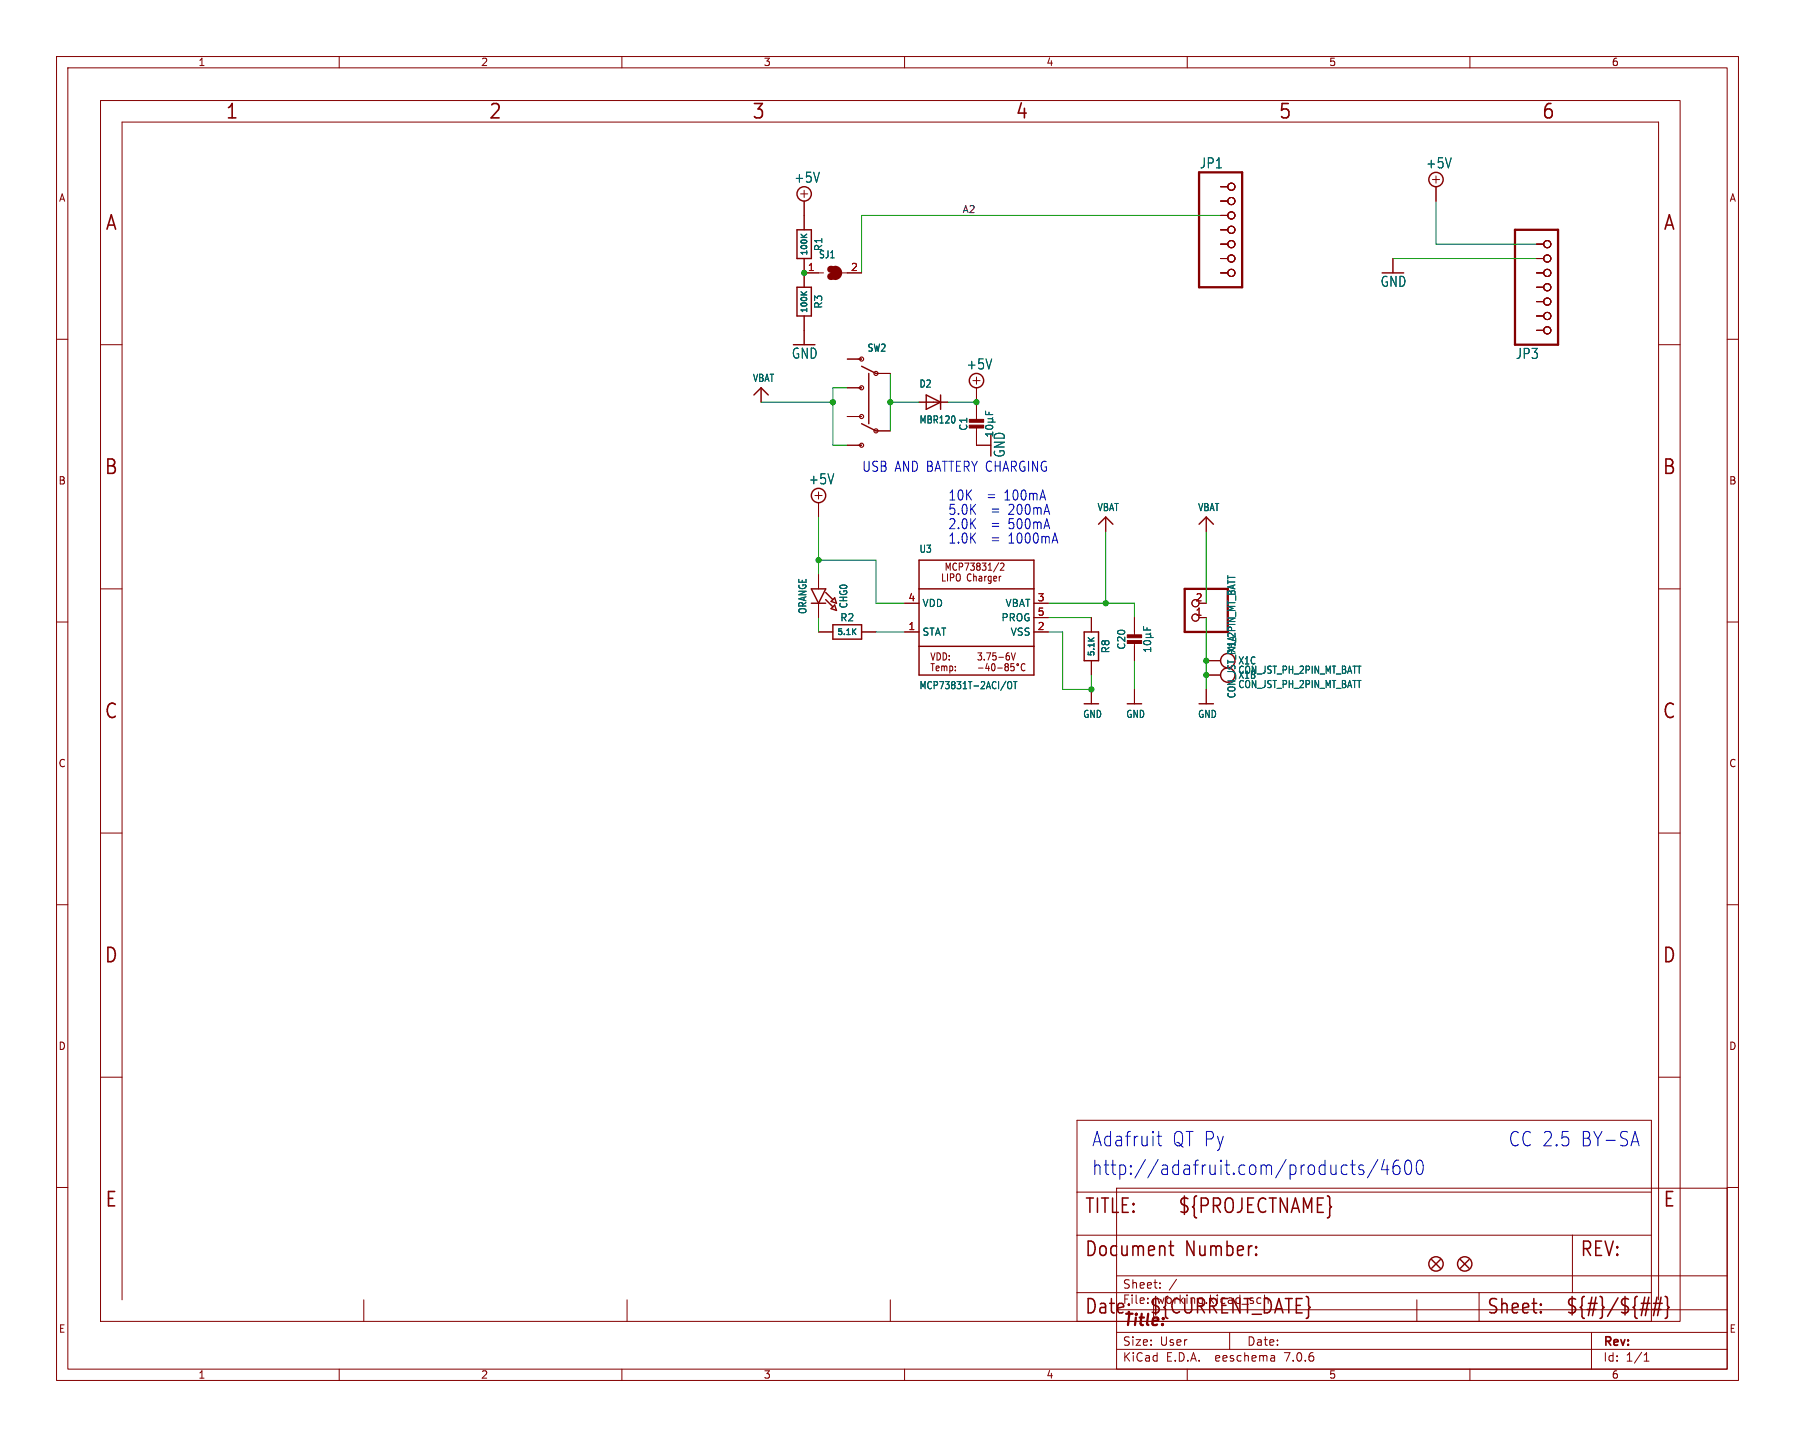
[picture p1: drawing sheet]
<svg xmlns="http://www.w3.org/2000/svg" width="317mm" height="254mm" viewBox="0 0 317 254" stroke-linecap="round" stroke-linejoin="round" font-family="sans-serif">
<g fill="none" stroke="#840000" stroke-width=".18">
<path d="M10 10h297.5v234.1h-297.5zM12 12h293.5v230.1h-293.5zM17.8 17.8h279.4v215.9h-279.4zM60 10v2M110 10v2M160 10v2M210 10v2M260 10v2M141.6 34.3h1.3M142.2 33.7v1.2M142.2 35.6v5M215.9 33h1.3"/>
<path d="M215.9 35.6h1.3M215.9 38.1h1.3M253.4 31.7h1.2M254 31.1v1.3M254 33v2.6M10 60h2M142.2 48.3h3.5M142.2 45.7v5.1M142.2 55.9v5.1M149 48.3h3.4M215.9 48.3h1.3M215.9 45.7h1.3"/>
<path d="M215.9 43.2h1.3M215.9 40.6h1.3M246.4 45.7v2.6M271.8 48.3h1.2M271.8 58.4h1.2M271.8 55.9h1.2M271.8 53.3h1.2M271.8 50.8h1.2M271.8 45.7h1.2M271.8 43.2h1.2M305.5 60h2M17.8 61h3.8"/>
<path d="M134.6 68.6v2.5M149.9 78.7h2.5M149.9 73.7h2.5M149.9 68.6h2.5M149.9 63.5h2.5M154.9 66h2.6M154.9 76.2h2.6M162.6 71.1h5M172.1 67.3h1.3M172.7 75.4v3.3h2.6M172.7 66.7v1.2M172.7 68.6v5.8"/>
<path d="M293.4 61h3.8M144.1 87.6h1.3M144.8 87v1.3M144.8 88.9v2.5M176.7 99.5l-1 1.7M177 99.7l.4-.1 .2 .3-.7 .9h.7M195.6 91.4v2.6M213.4 91.4v2.6M10 110h2M17.8 104.1h3.8M144.8 101.6v2.5M144.8 106.7v2.5"/>
<path d="M144.8 111.8h2.5M152.4 111.8h2.5M160 106.7h2.6M160 111.8h2.6M173.1 118.1h.8M174.6 117.3l-.2 .9h.6M174.9 117.8v.8M175.4 117.6v.5l.2 .5 .4-.2v-.8M176.5 118.1h.8M177.7 117.6l.3 .3M178 117.9l-.3 .2 .1 .4 .2 .1h.3l.1-.2-.1-.4-.1-.1M178 117.9h.2"/>
<path d="M178.4 117.6l-.2 .3M178.5 116.1v.5M178.9 115.5l.3 1.2 .4-1.2M179.3 117.4h-.5v.6l.1-.2 .4 .1v.6l-.1 .1-.4-.1M181.3 117.5l-.1-.1a.62 .62 0 0 0-.6 .5 .62 .62 0 0 0 .4 .7l.3-.1M182.9 109.2h2.5M182.9 106.7h2.5M182.9 111.8h2.5M193 109.2v2.6M193 116.8v2.6M200.7 109.2v3.3M200.7 113.5v3.3"/>
<path d="M212.1 109.2h1.3M212.1 106.7h1.3M213.4 116.8h2.5M213.4 119.4h2.5M293.4 104.1h3.8M305.5 110h2M193 121.9v2.6M200.7 121.9v2.6M213.4 121.9v2.6M10 160h2M17.8 147.3h3.8M293.4 147.3h3.8"/>
<path d="M305.5 160h2M17.8 190.5h3.8M190.5 198.1h101.6v35.6h-101.6zM293.4 190.5h3.8M10 210h2M190.5 210.8h101.6M190.5 218.4h101.6M197.5 210.1h108v32h-108zM278.1 218.4v10.2M305.5 210h2M21.6 229.9v-208.3h271.8v208.3M64.3 229.9v3.8"/>
<path d="M110.9 229.9v3.8M157.5 229.9v3.8M190.5 228.6h101.6M197.5 238.6h108M197.5 235.6h108M197.5 231.6h108M197.5 225.6h108M205.2 227.7v.1M205.2 226.9v.1M208.1 226.2l-1.3 2M217.5 235.6v3M225.4 239.8l.1 .9"/>
<path d="M250.6 229.9v3.8M261.6 228.6v5.1M281.5 235.6v6.5M290.8 239.6l.4-.4v1.5M60 242.1v2M110 242.1v2M160 242.1v2M210 242.1v2M225.5 240.6l-.2 .1M225.5 240.1h-.2M260 242.1v2M290.8 240.7h.9"/>
<circle cx="217.8" cy="38.1" r=".63"/>
<circle cx="217.8" cy="35.6" r=".63"/>
<circle cx="217.8" cy="33" r=".63"/>
<circle cx="217.8" cy="40.6" r=".63"/>
<circle cx="217.8" cy="43.2" r=".63"/>
<circle cx="217.8" cy="45.7" r=".63"/>
<circle cx="217.8" cy="48.3" r=".63"/>
<circle cx="273.7" cy="50.8" r=".63"/>
<circle cx="273.7" cy="58.4" r=".63"/>
<circle cx="273.7" cy="55.9" r=".63"/>
<circle cx="273.7" cy="48.3" r=".63"/>
<circle cx="273.7" cy="53.3" r=".63"/>
<circle cx="273.7" cy="45.7" r=".63"/>
<circle cx="273.7" cy="43.2" r=".63"/>
<circle cx="180" cy="117.5" r=".17"/>
<circle cx="211.5" cy="106.7" r=".63"/>
<circle cx="211.5" cy="109.2" r=".63"/>
</g>
<path d="M212.1 30.5h7.6v20.3h-7.6zM268 40.6h7.6v20.4h-7.6zM209.5 104.1h7.7v7.7h-7.7z" fill="none" stroke="#840000" stroke-width=".41"/>
<g fill="none" stroke="#840000" stroke-width=".25">
<path d="M141 50.8h2.5v5.1h-2.5zM141 40.6h2.5v5.1h-2.5zM133.3 69.8l1.3-1.2 1.3 1.2M152.4 74.9l2.5 1.3M152.4 64.8l2.5 1.2M153.7 66v8.9M163.8 69.8l2.6 1.3-2.6 1.3zM166.4 69.8v2.6M162.6 99.1h20.3v20.3h-20.3zM194.3 92.7l1.3-1.3 1.2 1.3M212.1 92.7l1.3-1.3 1.2 1.3M143.5 104.1h2.5l-1.2 2.6z"/>
<path d="M143.5 106.7h2.5M146 104.8l1.3 1.2M146 106l1.3 1.3M147 107.6l.6-.6 .4 .9zM147.3 110.5h5.1v2.5h-5.1zM147.6 105.7l.4 1-1-.3zM162.6 104.1h20.3M162.6 114.3h20.3M191.8 111.8h2.5v5h-2.5zM191.8 124.5h2.5M199.4 124.5h2.5M212.1 124.5h2.5"/>
<path d="M253.2 222.8l1.6 1.5M254.8 222.8l-1.6 1.5M258.3 222.8l1.5 1.5M259.8 222.8l-1.5 1.5"/>
<circle cx="142.2" cy="34.3" r="1.27"/>
<circle cx="254" cy="31.7" r="1.27"/>
<circle cx="172.7" cy="67.3" r="1.27"/>
<circle cx="144.8" cy="87.6" r="1.27"/>
<circle cx="217.2" cy="119.4" r="1.27"/>
<circle cx="217.2" cy="116.8" r="1.27"/>
<circle cx="254" cy="223.5" r="1.27"/>
<circle cx="259.1" cy="223.5" r="1.27"/>
</g>
<path d="M146.9 47.6a.64 .64 0 0 1 .7 .7 .64 .64 0 0 1-.7 .6M147.7 47.6a.64 .64 0 0 1 .6 .7 .64 .64 0 0 1-.6 .6" fill="none" stroke="#840000" stroke-width="1.3"/>
<g fill="#840000" stroke="#840000" stroke-width=".18">
<path d="M171.4 75.2h2.6v.5h-2.6z"/>
<path d="M171.4 74.2h2.6v.5h-2.6z"/>
<path d="M199.4 113.3h2.5v.5h-2.5z"/>
<path d="M199.4 112.3h2.5v.5h-2.5z"/>
</g>
<g fill="none" stroke="#006464" stroke-width=".18">
<path d="M174.3 72.7v.6h1.3M174.8 74.6h1.2M174.8 74h.6M174.9 72.9v.4M175.4 74l.2 .2v.3l-.2 .1M175.6 76.8h-1.3l.4 .3M175.6 75.6a.68 .68 0 0 0-.6-.4 .68 .68 0 0 0-.7 .4l.2 .2 .3 .1h.6M175.6 73.9l-.2 .1M202.3 110.8v.6h1.2M202.4 113.4a.69 .69 0 0 1 1.1 .3 .72 .72 0 0 1-1.2-.1zM202.7 112.7h1.3M202.7 112.1h.7"/>
<path d="M202.9 111v.4M203.4 112.1l.1 .2v.3l-.1 .1M203.5 114.5v.7M203.5 114.9h-1.2l.3 .3M203.5 112l-.1 .1M177.9 120.5l-.9 1.6M178.4 120.6l.3-.1 .2 .2v.7l-.2 .4-.4-.2-.1-.6zM179.3 120.5h.6M179.6 120.5v1.3"/>
</g>
<path d="M141.7 51.6l.6 .6M141.7 41.4l.6 .6M142.7 51.6l-.6 .4M142.7 41.4l-.6 .4" fill="none" stroke="#006464" stroke-width=".2"/>
<g fill="none" stroke="#840000" stroke-width=".2">
<circle cx="152.4" cy="73.7" r=".36"/>
<circle cx="152.4" cy="78.7" r=".36"/>
<circle cx="152.4" cy="63.5" r=".36"/>
<circle cx="152.4" cy="68.6" r=".36"/>
<circle cx="154.9" cy="76.2" r=".36"/>
<circle cx="154.9" cy="66" r=".36"/>
</g>
<g fill="none" stroke="#840000" stroke-width=".27">
<path d="M207.1 219.5v2.2l.1 .2 .4 .1M206.8 220.3h.8M222.2 221.8l.1 .1-.1 .1M222.2 221.8l-.1 .1 .1 .1M222.2 220.4v.3M222.2 221.8v.2M222.2 220.4l.1 .2-.1 .1M222.2 220.4l-.1 .2 .1 .1M272.5 231.9l.1 .2-.1 .1M272.5 230.6l.1 .1-.1 .2M290.1 231.6h1.5M290.3 230.5h1.6"/>
<path d="M291.6 229.4l-.6 3.3M292.3 231.6h1.5M292.5 230.5h1.5M293.1 229.4l-.6 3.3M293.8 229.4l-.6 3.3M294.5 229.3l.3 .1 .1 .2v1.3l.3 .3-.3 .4v1.2l-.1 .2-.3 .1"/>
</g>
<g fill="none" stroke="#0000c2" stroke-width=".18">
<path d="M204.7 200.9h.8M205 200.1v2.2l.1 .2 .4 .1M238.1 206l.2 .1M238.3 207.6l-.2 .1M238.9 206h.8M239.2 205.2v2.1l.1 .3 .4 .1M241.2 206.1l-.6-.1a.44 .44 0 0 0-.3 .4 .44 .44 0 0 0 .3 .5h.3a.44 .44 0 0 1 .4 .4 .44 .44 0 0 1-.4 .4l-.6-.1M243.7 205.1l-1.8 3.2M244.9 205.1l-.6 1.8h1.4M245.4 206v1.7M247.4 205.2a.9 .9 0 0 0-1 1.1v.9l.2 .4 .6 .1 .3-.2 .1-.9-.2-.3-.6-.2-.4 .5M248.8 205.3a.49 .49 0 0 1 .5-.1 .49 .49 0 0 1 .3 .5 1.62 1.62 0 0 1-.4 2 .56 .56 0 0 1-.6-.5 2.27 2.27 0 0 1 .2-1.9z"/>
<path d="M250.8 205.3a.49 .49 0 0 1 .5-.1 .49 .49 0 0 1 .3 .5 1.62 1.62 0 0 1-.4 2 .56 .56 0 0 1-.6-.5 2.27 2.27 0 0 1 .2-1.9zM288.7 201.9h1M289.2 200.1l.7 2.5"/>
</g>
<g fill="none" stroke="#009600" stroke-width=".18">
<path d="M215.9 38.1h-63.5v10.2M254 35.6v7.6h17.8M246.4 45.7h25.4M134.6 71.1h12.7M149.9 68.6h-2.6v10.1h2.6M157.5 71.1h5.1M157.5 66v10.2M167.6 71.1h5.1M144.8 99.1h10.1v7.6h5.1M144.8 91.4v10.2M195.6 94v12.7M213.4 94v12.7"/>
<path d="M144.8 109.2v2.6M154.9 111.8h5.1M185.4 106.7h15.3v2.5M185.4 111.8h2.6v10.1h5v-2.5M185.4 109.2h7.6M200.7 116.8v5.1M213.4 109.2v12.7"/>
</g>
<g fill="#009600" stroke="#009600" stroke-width=".18">
<circle cx="144.8" cy="99.1" r=".46"/>
<circle cx="172.7" cy="71.1" r=".46"/>
<circle cx="157.5" cy="71.1" r=".46"/>
<circle cx="147.3" cy="71.1" r=".46"/>
<circle cx="193" cy="121.9" r=".46"/>
<circle cx="213.4" cy="119.4" r=".46"/>
<circle cx="213.4" cy="116.8" r=".46"/>
<circle cx="195.6" cy="106.7" r=".46"/>
<circle cx="142.2" cy="48.3" r=".46"/>
</g>
<g font-size="3.5" fill="#840000">
<text x="39.8" y="21.4">1</text>
<text x="86.3" y="21.4">2</text>
<text x="132.9" y="21.4">3</text>
<text x="179.5" y="21.4">4</text>
<text x="226" y="21.4">5</text>
<text x="272.6" y="21.4">6</text>
<text x="18.5" y="41.1">A</text>
<text x="294.1" y="41.1">A</text>
<text x="18.3" y="84.2">B</text>
<text x="293.9" y="84.2">B</text>
<text x="18.3" y="127.4">C</text>
<text x="293.9" y="127.4">C</text>
<text x="18.3" y="170.6">D</text>
<text x="293.9" y="170.6">D</text>
<text x="18.5" y="213.8">E</text>
<text x="191.8" y="214.9">TITLE:</text>
<text x="208.3" y="214.9">${PROJECTNAME}</text>
<text x="294" y="213.8">E</text>
<text x="191.8" y="222.5">Document</text>
<text x="209.6" y="222.5">Number:</text>
<text x="279.4" y="222.5">REV:</text>
<text x="191.8" y="232.7">Date:</text>
<text x="203.2" y="232.7">${CURRENT_DATE}</text>
<text x="262.9" y="232.7">Sheet:</text>
<text x="276.9" y="232.7">${#}/${##}</text>
</g>
<g font-size="3.5" fill="#0000c2">
<text x="193" y="203">Adafruit</text>
<text x="207.3" y="203">QT Py</text>
<text x="266.7" y="203">CC 2.5</text>
<text x="279.5" y="203">BY-SA</text>
<text x="193" y="208">http://adafruit.com/products/4600</text>
</g>
<text font-size="2.8" fill="#840000" x="198.5" y="235">Title:</text>
<g font-size="2.5" fill="#006464">
<text x="212.1" y="30">JP1</text>
<text x="252.1" y="30">+5V</text>
<text x="140.4" y="32.5">+5V</text>
<text x="244.1" y="50.9">GND</text>
<text x="140" y="63.6">GND</text>
<text x="170.9" y="65.5">+5V</text>
<text x="268" y="63.7">JP3</text>
<text x="177.9" y="81" transform="rotate(-90 177.9 81)">GND</text>
<text x="142.9" y="85.9">+5V</text>
</g>
<g font-size="2.5" fill="#0000c2">
<text x="152.4" y="83.6">USB AND BATTERY CHARGING</text>
<text x="167.6" y="88.7">10K</text>
<text x="174.6" y="88.7">=</text>
<text x="177.8" y="88.7">100mA</text>
<text x="167.6" y="91.2">5.0K</text>
<text x="167.6" y="93.7">2.0K</text>
<text x="175.4" y="91.2">=</text>
<text x="175.4" y="93.7">=</text>
<text x="178.5" y="91.2">200mA</text>
<text x="178.5" y="93.7">500mA</text>
<text x="167.6" y="96.3">1.0K</text>
<text x="175.4" y="96.3">=</text>
<text x="178.5" y="96.3">1000mA</text>
</g>
<g font-size="2.1" fill="#840000">
<text x="198.5" y="230.8">File:</text>
<text x="198.5" y="228.1">Sheet:</text>
<text x="204.6" y="230.8">working.kicad_sch</text>
<text x="198.5" y="238.2">Size:</text>
<text x="205.2" y="238.2">User</text>
<text x="220.5" y="238.2">Date:</text>
<text x="283.5" y="238.4">Rev:</text>
<text x="198.5" y="241">KiCad</text>
<text x="206.2" y="241">E.D.A.</text>
<text x="215.1" y="241">eeschema</text>
<text x="227.5" y="241">7.0.6</text>
<text x="283.5" y="241">Id:</text>
<text x="287.6" y="241">1/1</text>
</g>
<g font-size="1.8" fill="#840000">
<text x="35" y="11.9">1</text>
<text x="85" y="11.9">2</text>
<text x="135" y="11.9">3</text>
<text x="185" y="11.9">4</text>
<text x="235" y="11.9">5</text>
<text x="285" y="11.9">6</text>
<text x="10.3" y="35.9">A</text>
<text x="305.8" y="35.9">A</text>
<text x="10.3" y="85.9">B</text>
<text x="305.8" y="85.9">B</text>
<text x="167" y="101.1">MCP73831/2</text>
<text x="166.3" y="103">LIPO Charger</text>
<text x="164.4" y="118.9">Temp:</text>
<text x="164.4" y="117">VDD:</text>
<text x="172.7" y="117">3.75-6V</text>
<text x="10.3" y="135.9">C</text>
<text x="305.8" y="135.9">C</text>
<text x="10.3" y="185.9">D</text>
<text x="305.8" y="185.9">D</text>
<text x="10.3" y="235.9">E</text>
<text x="305.8" y="235.9">E</text>
<text x="35" y="244">1</text>
<text x="85" y="244">2</text>
<text x="135" y="244">3</text>
<text x="185" y="244">4</text>
<text x="235" y="244">5</text>
<text x="285" y="244">6</text>
</g>
<g font-size="1.8" fill="#006464">
<text x="144.8" y="45.9">SJ1</text>
<text x="145.6" y="44.5" transform="rotate(-90 145.6 44.5)">R1</text>
<text x="145.6" y="54.7" transform="rotate(-90 145.6 54.7)">R3</text>
<text x="153.3" y="62.4">SW2</text>
<text x="133.1" y="67.7">VBAT</text>
<text x="162.5" y="68.7">D2</text>
<text x="162.5" y="75.1">MBR120</text>
<text x="171.3" y="76.3" transform="rotate(-90 171.3 76.3)">C1</text>
<text x="194" y="90.6">VBAT</text>
<text x="211.8" y="90.6">VBAT</text>
<text x="162.5" y="98">U3</text>
<text x="150.1" y="107.7" transform="rotate(-90 150.1 107.7)">CHG0</text>
<text x="163.1" y="107.5">VDD</text>
<text x="177.8" y="107.5">VBAT</text>
<text x="142.8" y="108.7" transform="rotate(-90 142.8 108.7)">ORANGE</text>
<text x="148.5" y="110.1">R2</text>
<text x="163.1" y="112.6">STAT</text>
<text x="177" y="110.1">PROG</text>
<text x="178.7" y="112.6">VSS</text>
<text x="196.4" y="115.6" transform="rotate(-90 196.4 115.6)">R8</text>
<text x="199.2" y="115" transform="rotate(-90 199.2 115)">C20</text>
<text x="218.7" y="115.6" transform="rotate(-90 218.7 115.6)">X1A</text>
<text x="218.9" y="119.4">CON_JST_PH_2PIN_MT_BATT</text>
<text x="218.9" y="117.7">X1C</text>
<text x="162.5" y="122.1">MCP73831T-2ACI/OT</text>
<text x="218.7" y="123.6" transform="rotate(-90 218.7 123.6)">CON_JST_PH_2PIN_MT_BATT</text>
<text x="218.9" y="121.9">CON_JST_PH_2PIN_MT_BATT</text>
<text x="218.9" y="120.2">X1B</text>
<text x="191.5" y="127.2">GND</text>
<text x="199.1" y="127.2">GND</text>
<text x="211.8" y="127.2">GND</text>
</g>
<g font-size="1.8" fill="#a90000">
<text x="142.8" y="48">1</text>
<text x="150.4" y="48">2</text>
<text x="160.6" y="106.4">4</text>
<text x="183.4" y="106.4">3</text>
<text x="211.4" y="106.4">2</text>
<text x="160.6" y="111.5">1</text>
<text x="183.4" y="111.5">2</text>
<text x="183.4" y="109">5</text>
<text x="211.4" y="109">1</text>
</g>
<text font-size="1.7" fill="#0f0f0f" x="170.2" y="37.8">A2</text>
<g font-size="1.4" fill="#006464">
<text x="143.1" y="45.3" transform="rotate(-90 143.1 45.3)">100K</text>
<text x="143.1" y="55.5" transform="rotate(-90 143.1 55.5)">100K</text>
<text x="147.9" y="112.6">5.1K</text>
<text x="193.9" y="116.2" transform="rotate(-90 193.9 116.2)">5.1K</text>
</g>
</svg>
